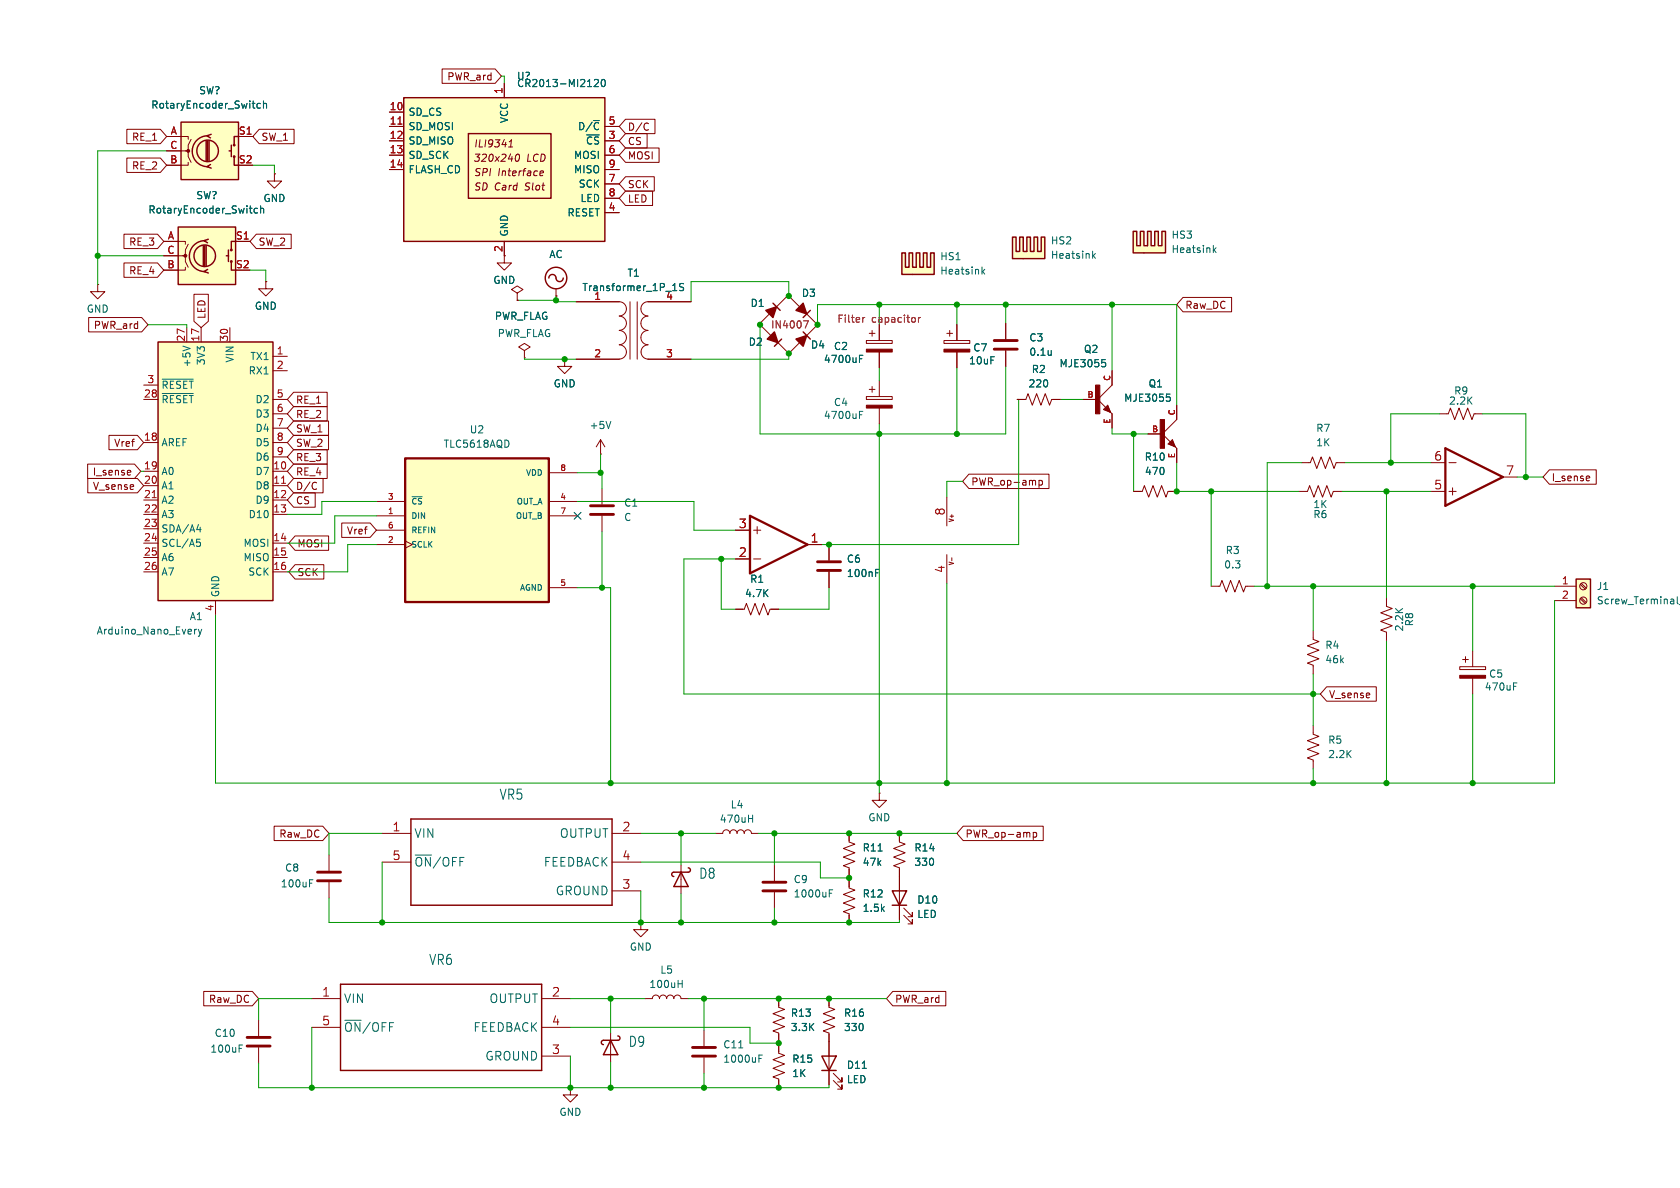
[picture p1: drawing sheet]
<svg xmlns="http://www.w3.org/2000/svg" width="297mm" height="210mm" viewBox="0 0 297 210" stroke-linecap="round" stroke-linejoin="round" font-family="sans-serif">
<path d="M229.6 86.9h1.5l.4-1 .8 2 .7-2 .8 2 .8-2 .7 2 .4-1h1.5M232.2 128.3v1.5l1 .4-2.1 .7 2.1 .8-2.1 .8 2.1 .7-2.1 .8 1.1 .4v1.5M136.9 152.9v2.8M136.9 157.7v2.8M113.3 163.1v1.2h1.3l-1.3 1.3-1.3-1.3h1.3M113.3 163.1h.1M114 176.5h1.3a.64 .64 0 0 1 .7-.6 .64 .64 0 0 1 .6 .6 .64 .64 0 0 1 .6-.6 .64 .64 0 0 1 .7 .6 .64 .64 0 0 1 .6-.6 .64 .64 0 0 1 .6 .6 .64 .64 0 0 1 .7-.6 .64 .64 0 0 1 .6 .6h1.3" fill="none" stroke="#840000" stroke-width=".18"/>
<path d="M146.6 157.9h.4M146.6 157.3h.6M119.9 173.9h.7M120.6 173.3v1.3" fill="none" stroke="#006464" stroke-width=".18"/>
<path d="M134.9 156h4M134.9 157.5h4" fill="none" stroke="#840000" stroke-width=".51"/>
<path d="M32 21.6h10.2v10.2h-10.2z" fill="#ffffc2"/>
<g fill="none" stroke="#840000" stroke-width=".25">
<path d="M32 21.6h10.2v10.2h-10.2zM36.4 24.9v3.5M36.7 24a2.73 2.73 0 0 0-2.7 2.7 2.73 2.73 0 0 0 2.7 2.8M36.7 24.9v3.5M37 24.9v3.5M37.2 29.1l-.6 .4 .7 .2M37.3 23.7l-.7 .3 .6 .4M40.5 26.7h.4M40.9 25.7v2M41.4 27.7v1.5h.8M42.2 24.1h-.8v1.6M145.3 186.7h2.5l-1.2 2.5z"/>
<path d="M145.3 189.2h2.5"/>
<circle cx="36.7" cy="26.7" r="1.9"/>
<circle cx="41.4" cy="27.7" r=".13"/>
<circle cx="41.4" cy="25.7" r=".13"/>
</g>
<path d="M29.5 24.1h3.8v.5M29.5 26.7h3.8v1l.5 1M33.3 28.7v.5h-3.8M33.8 24.6l-.5 1.1v1h-.5M42.2 24.1h2.5M47 49.8v1.3h1.3l-1.3 1.2-1.3-1.2h1.3M47 49.8h.1M254.5 73.2h1.5l.4-1.1 .8 2.1 .7-2.1 .8 2.1 .8-2.1 .7 2.1 .4-1h1.5M137.7 184.7v1.5l1 .4-2 .7 2 .8-2 .7 2 .8-2 .8 1 .4v1.5M146.6 184.2v7.6M147.3 191l1.5 1.5v-.7v.7h-.7M147.3 189.7l1.5 1.6v-.8v.8h-.7" fill="none" stroke="#840000" stroke-width=".18"/>
<circle cx="33.3" cy="26.7" r=".25" fill="#840000" stroke="#840000" stroke-width=".18"/>
<path d="M46 18.3h-.3l-.3 .2 .2 .6h.4M46.6 18.4l.2-.1h.3v.8M46.6 17.9v1.2M152.4 188.9h.8" fill="none" stroke="#006464" stroke-width=".18"/>
<path d="M27.9 60.5h20.4v45.7h-20.4z" fill="#ffffc2"/>
<g fill="none" stroke="#840000" stroke-width=".25">
<path d="M97 49.1a.67 .67 0 0 1 .8-.6 .67 .67 0 0 1 .5 .9 .64 .64 0 0 0 .7 .4 .64 .64 0 0 0 .6-.7M136.7 53.6l1.2 1.3M138.2 59.9l-1.3 1.3M27.9 60.5h20.4v45.7h-20.4zM120.4 154.2l1.3 2.5h-2.6zM121.7 154.2h-2.7l-.2 .1v.3l.1 .2 .2 .1M121.7 153.4l.2 .1 .2 .3-.2 .3-.2 .1"/>
<circle cx="98.3" cy="49.1" r="1.9"/>
</g>
<g fill="none" stroke="#840000" stroke-width=".18">
<path d="M33 57.9v2.6M35.6 57.9v2.6M40.6 57.9v2.6M89.2 45.2v1.3h1.2l-1.2 1.3-1.3-1.3h1.3M91.4 51.8l1.1-.6-1.1-.7-1 .7 1 .6v1.3M91.4 53.1h.1M98.3 52.3h.1M98.3 51.1v1.2M134.1 57.4h.1M134.4 57.4h.1M134.4 57.4l1.9 1.9M136 55.5l-1.9 1.9"/>
<path d="M139.2 52.3h.1M139.2 52.3l-1.9 1.9M25.4 70.6h2.5M25.4 78.2h2.5M25.4 68.1h2.5M48.3 63h2.5M48.3 65.5h2.5M48.3 70.6h2.5M48.3 73.2h2.5M48.3 75.7h2.5M48.3 78.2h2.5M92.7 62l1-.7-1-.6-1 .6 1 .7v1.2"/>
<path d="M92.7 63.2h.1M137.5 60.6l1.9 1.9M139.4 62.5h.1M25.4 83.3h2.5M25.4 85.9h2.5M25.4 88.4h2.5M25.4 90.9h2.5M25.4 96h2.5M25.4 98.6h2.5M25.4 93.5h2.5M48.3 80.8h2.5M48.3 83.3h2.5"/>
<path d="M48.3 85.9h2.5M48.3 88.4h2.5M48.3 90.9h2.5M48.3 96h2.5M48.3 98.6h2.5M130 93.7h2.6M130 98.8h2.6M133.2 93.7h1.3M133.2 98.8h1.3M133.9 93.1v1.3M142.7 96.3h2.6M146.6 96.3v2.8"/>
<path d="M253 86.9h2.5M253 81.8h2.5M256.2 86.9h1.2M256.2 81.8h1.2M256.8 86.2v1.3M265.7 84.3h2.5M25.4 101.1h2.5M38.1 106.2v2.5M48.3 101.1h2.5M130 107.7h1.6l.4-1 .7 2 .8-2 .7 2 .8-2 .8 2 .3-1h1.6M146.6 101.1v2.8M120.4 152.9v5.1"/>
<path d="M126.5 147.3h1.3a.64 .64 0 0 1 .6-.6 .64 .64 0 0 1 .6 .6 .64 .64 0 0 1 .7-.6 .64 .64 0 0 1 .6 .6 .64 .64 0 0 1 .6-.6 .64 .64 0 0 1 .7 .6 .64 .64 0 0 1 .6-.6 .64 .64 0 0 1 .6 .6h1.3M150.1 147.3v1.5l1 .4-2 .8 2 .7-2 .8 2 .8-2 .7 1 .4v1.5M150.1 155.4v1.6l1 .4-2 .7 2 .8-2 .7 2 .8-2 .8 1 .3v1.6M137.7 176.5v1.6l1 .3-2 .8 2 .8-2 .7 2 .8-2 .7 1 .4v1.6M146.6 176.5v1.6l1 .3-2.1 .8 2.1 .8-2.1 .7 2.1 .8-2.1 .7 1.1 .4v1.6"/>
</g>
<path d="M26.9 88h.7M49.8 85.4h.7" fill="none" stroke="#a90000" stroke-width=".18"/>
<g fill="none" stroke="#006464" stroke-width=".18">
<path d="M28.7 67h5.5M28.7 69.6h5.5M32.3 61.2l1.3 .4M34.8 95.3h.6M34.8 93.6h.8M34.9 95.8h.3l.2 .2-.1 .5-.4 .1M35.4 93.2v.9M34.8 111.2l-.4 .3M35.1 111.2l.3 .9M35.4 112.1l-.3 .4M35.7 111.2l-.3 .9M154.8 101.3h.4"/>
<path d="M154.8 100.7h.6M132.3 144.7h.8M133.1 144.1v1.3M155.2 150.4h.8"/>
</g>
<path d="M255.5 79.2l10.2 5.1-10.2 5.1zM132.6 91.2l10.1 5.1-10.1 5z" fill="none" stroke="#840000" stroke-width=".41"/>
<path d="M144.5 99.3h4.1M144.5 100.8h4.1" fill="none" stroke="#840000" stroke-width=".51"/>
<g fill="#840000" stroke="#840000" stroke-width=".25">
<path d="M135.6 59.9l1.3-1.2 .6 1.9z"/>
<path d="M135.4 54.9l1.9-.7-.6 1.9z"/>
</g>
<path d="M142.1 56.7h.8l-.5 1.3" fill="none" stroke="#840084" stroke-width=".18"/>
<path d="M71.6 81h25.4v25.4h-25.4z" fill="#ffffc2"/>
<path d="M71.6 81h25.4v25.4h-25.4z" fill="none" stroke="#840000" stroke-width=".41"/>
<g fill="none" stroke="#840000" stroke-width=".18">
<path d="M101.9 53.3h7.6a1.26 1.26 0 0 1 1.2 1.3 1.26 1.26 0 0 1-1.2 1.3 1.27 1.27 0 0 1 1.2 1.2 1.27 1.27 0 0 1-1.2 1.3M109.5 58.4a1.26 1.26 0 0 1 1.2 1.3 1.26 1.26 0 0 1-1.2 1.2 1.27 1.27 0 0 1 1.2 1.3 1.27 1.27 0 0 1-1.2 1.3M111.4 53.3v10.2M112.6 53.3v10.2M114.6 58.4a1.26 1.26 0 0 0-1.3 1.3 1.26 1.26 0 0 0 1.3 1.2 1.27 1.27 0 0 0-1.3 1.3 1.27 1.27 0 0 0 1.3 1.3M122.2 53.3h-7.6a1.26 1.26 0 0 0-1.3 1.3 1.26 1.26 0 0 0 1.3 1.3 1.27 1.27 0 0 0-1.3 1.2 1.27 1.27 0 0 0 1.3 1.3M177.8 57.2v2.7M99.8 63.5v1.3h1.3l-1.3 1.2-1.2-1.2h1.2M99.8 63.5h.1M101.9 63.5h7.6M106.2 77.7l-.8 1.3M106.2 77.7l.7 1.3"/>
<path d="M106.2 77.7v2.6M114.6 63.5h7.6M177.8 62v2.8M179.8 70.6h1.6l.3-1 .8 2 .8-2 .7 2 .8-2 .7 2 .4-1h1.6M191.5 70.6h2.6M194.1 70.6l1.6 1.7M195.1 72.4l.7-.8 .5 1.3zM196.2 72.8l.4 .4v2.5M196.6 65.5v2.6l-2.5 2.5M66.5 88.6h5.1M66.5 91.2h5.1M66.5 93.7h5.1"/>
<path d="M66.5 96.3h5.1M71.6 95.6l1.3 .7-1.3 .6M97 88.6h5.1M97 91.2h5.1M97 83.6h5.1M106.2 80.3h.1M106.4 86.4v2.8M106.4 91.2v2.8M167.4 87.9v5.1M167.4 98v5.1M168.3 98.6v.5M200.4 86.9h1.5l.4-1 .8 2 .7-2 .8 2 .8-2 .7 2 .4-1h1.5"/>
<path d="M97 103.9h5.1M214.1 103.6h1.5l.4-1 .8 2 .8-2 .7 2 .8-2 .7 2 .4-1h1.5M155.4 140.2v1.3h1.3l-1.3 1.2-1.2-1.2h1.2M155.4 140.2h.1M159 147.3v1.5l1 .4-2 .8 2 .7-2 .8 2 .8-2 .7 1 .4v9.2M159.8 161.8l1.5 1.5v-.7v.7h-.8M159.8 160.5l1.5 1.6v-.8v.8h-.8"/>
</g>
<path d="M118.9 51.4h.7M120.9 50.2l-.5-.1-.2 .1v.4l.5 .2 .2 .3-.3 .3-.5-.1M89.9 78.1v.7M108 74.5l-.4 1.3M185.8 62v.8M185.8 62.7h.1M194.8 63.6h.6M194.9 64.1h.3l.3 .2-.1 .4-.5 .1M72.8 87.8h1.8" fill="none" stroke="#006464" stroke-width=".18"/>
<path d="M195.7 72.3l.5 .5M195.8 71.9l.4 .9-.9-.4zM195.8 72.1l-.2 .3M157.7 157.5h2.6l-1.3 2.5zM157.7 160h2.6" fill="none" stroke="#840000" stroke-width=".25"/>
<path d="M175.8 60.2h4M175.8 61.7h4M104.4 89.4h4.1M104.4 90.9h4.1" fill="none" stroke="#840000" stroke-width=".51"/>
<path d="M193.7 68.1h.7v5.1h-.7z" fill="#840000" stroke="#840000" stroke-width=".18"/>
<path d="M31.5 40.1h10.2v10.2h-10.2z" fill="#ffffc2"/>
<g fill="none" stroke="#840000" stroke-width=".25">
<path d="M31.5 40.1h10.2v10.2h-10.2zM35.9 43.4v3.6M36.2 42.5a2.73 2.73 0 0 0-2.7 2.8 2.73 2.73 0 0 0 2.7 2.7M36.2 43.4v3.6M36.4 43.4v3.6M36.7 47.6l-.6 .4 .7 .3M36.8 42.3l-.7 .2 .6 .4M40 45.2h.4M40.4 44.2v2M40.9 46.2v1.6h.8M41.7 42.7h-.8v1.5"/>
<circle cx="36.2" cy="45.2" r="1.9"/>
<circle cx="40.9" cy="44.2" r=".13"/>
<circle cx="40.9" cy="46.2" r=".13"/>
</g>
<path d="M29 42.7h3.8v.5M29 45.2h3.8v1l.5 1M32.8 47.2v.6h-3.8M33.3 43.2l-.5 1v1h-.5M41.7 42.7h2.5M58.2 151.1v2.8M58.2 156v2.8" fill="none" stroke="#840000" stroke-width=".18"/>
<circle cx="32.8" cy="45.2" r=".25" fill="#840000" stroke="#840000" stroke-width=".18"/>
<path d="M45.5 36.9l-.3-.1-.3 .3 .1 .5h.5M46.1 36.9l.2-.1 .3 .1v.8M46.1 36.4v1.3M54.7 156.1h.4M54.7 155.5h.6" fill="none" stroke="#006464" stroke-width=".18"/>
<path d="M56.1 155.7h4.1M56.1 154.2h4.1" fill="none" stroke="#840000" stroke-width=".51"/>
<g fill="#ffffc2">
<path d="M179 41.9h.6v2.6h.7v-2.6h.6v2.6h.6l-.6 1.2h-1.9z"/>
<path d="M181.5 41.9h.7v2.6h.6v-2.6h.6v2.6h.7v-2.6h.6v3.8h-3.8l.6-1.2z"/>
</g>
<path d="M179 41.9h.6v2.6h.7v-2.6h.6v2.6h.6v-2.6h.7v2.6h.6v-2.6h.6v2.6h.7v-2.6h.6v3.8h-5.7z" fill="none" stroke="#840000" stroke-width=".25"/>
<path d="M193.3 45.2l.3 .5M193.6 44.8l-.4 .5" fill="none" stroke="#006464" stroke-width=".18"/>
<g fill="#ffffc2">
<path d="M200.3 40.9h.7v2.5h.6v-2.5h.6v2.5h.7l-.7 1.3h-1.9z"/>
<path d="M202.9 40.9h.6v2.5h.6v-2.5h.7v2.5h.6v-2.5h.6v3.8h-3.8l.7-1.3z"/>
</g>
<path d="M200.3 40.9h.7v2.5h.6v-2.5h.6v2.5h.7v-2.5h.6v2.5h.6v-2.5h.7v2.5h.6v-2.5h.6v3.8h-5.7zM207.1 78.4l.5 .5M207.3 78l.3 .9-.8-.4zM207.3 78.2l-.3 .3" fill="none" stroke="#840000" stroke-width=".25"/>
<path d="M214.6 44.2l.4 .4M215 43.8l-.5 .5M206.2 69.7h.6M206.4 70.2h.3l.2 .2-.1 .4-.4 .1M42.3 185.3h.4M42.3 184.7h.6" fill="none" stroke="#006464" stroke-width=".18"/>
<path d="M17.3 50.3v1.3h1.2l-1.2 1.2-1.3-1.2h1.3M17.3 50.3h.1M202.9 76.7h2.6M205.5 76.7l1.6 1.7M207.3 77.7l.5 1.3-1.3-.5zM207.6 78.9l.4 .3v2.6M208 71.6v2.6l-2.5 2.5M45.7 180.3v2.8M45.7 185.2v2.8" fill="none" stroke="#840000" stroke-width=".18"/>
<path d="M205.1 74.2h.8v5h-.8z" fill="#840000" stroke="#840000" stroke-width=".18"/>
<path d="M43.7 184.9h4.1M43.7 183.4h4.1" fill="none" stroke="#840000" stroke-width=".51"/>
<path d="M71.4 17.3h35.5v25.4h-35.5z" fill="#ffffc2"/>
<path d="M71.4 17.3h35.5v25.4h-35.5zM82.8 23.6h14.6v11.5h-14.6zM142 58.7l1.3 1.2M143.3 54.9l-1.3 1.2M72.6 144.8h35.6v15.2h-35.6zM107.9 183.9l1.3 2.5h-2.5zM109.2 183.1l.4 .3-.2 .5h-2.8l-.3 .4 .1 .3 .3 .1" fill="none" stroke="#840000" stroke-width=".25"/>
<g fill="none" stroke="#840000" stroke-width=".18">
<path d="M68.8 19.8h2.6M89.2 14.7v2.6M48.5 30.7v1.3h1.3l-1.3 1.3-1.3-1.3h1.3M48.5 30.7h.1M68.8 22.4h2.6M68.8 24.9h2.6M68.8 27.4h2.6M68.8 30h2.6M89.9 26h.7M90 25.1l.4-.4-.1 1.3M91.3 27.4l.3-.2a.75 .75 0 0 1-.3 1.3l-.1-.1-.1-.4zM95.5 31h.5"/>
<path d="M95.5 30.4l.2-.2h.2l.2 .2v.1l-.6 .1M106.9 22.4h2.6M106.9 24.9h2.6M106.9 27.4h2.6M106.9 30h2.6M106.9 32.5h2.6M106.9 35.1h2.6M106.9 37.6h2.6M89.2 42.7v2.5M139.4 52.3h.1M139.4 52.3l2 1.9M142.6 55.5l1.9 1.9"/>
<path d="M144.5 57.4h.1M144.5 57.4l-1.9 1.9M153.7 58.9h1M154.2 58.4v1M155.4 57.4v2.8M167.4 58.9h1M167.9 58.4v1M169.2 57.4v2.8M139.4 62.5h.1M141.4 60.6l-2 1.9M153.2 60.2h4.5v.5h-4.5zM153.2 70.1h4.5v.5h-4.5z"/>
<path d="M153.7 68.8h1M154.2 68.3v1M155.4 62.2v2.8M155.4 67.3v2.8M155.4 72.1v2.8M166.9 60.2h4.5v.5h-4.5zM169.2 62.2v2.8M67.6 147.3h5M67.6 152.4h5M108.2 147.3h5.1M108.2 152.4h5.1M108.2 157.5h5.1"/>
<path d="M100.8 192.3v1.2h1.3l-1.3 1.3-1.2-1.3h1.2M100.8 192.3h.1M107.9 182.6v5.1"/>
</g>
<path d="M70.3 21.9h.8" fill="none" stroke="#a90000" stroke-width=".18"/>
<path d="M105.1 14.2l.5-.2 .2 .4-.8 .9h.8M106.5 14.1l.1-.1a.68 .68 0 0 1 .4 .7 .68 .68 0 0 1-.4 .6 .84 .84 0 0 1-.1-1.2zM151.9 63.4h.5M151.9 62.8h.6M151.9 73.3h.5M151.9 72.7h.6" fill="none" stroke="#006464" stroke-width=".18"/>
<g fill="#840000" stroke="#840000" stroke-width=".18">
<path d="M166.9 61.7h4.5v.5h-4.5z"/>
<path d="M153.2 61.7h4.5v.5h-4.5z"/>
<path d="M153.2 71.6h4.5v.5h-4.5z"/>
</g>
<path d="M152.5 56.1v.9M152.9 56.1l-.4 .3M162.4 56.1v.9M162.7 56.1l-.3 .3" fill="none" stroke="#840084" stroke-width=".18"/>
<g fill="#840000" stroke="#840000" stroke-width=".25">
<path d="M140.7 59.9l1.9-.6-.6 1.9z"/>
<path d="M140.7 54.9l1.3-1.3 .6 1.9z"/>
</g>
<g fill="#ffffc2">
<path d="M159.4 44.7h.7v2.5h.6v-2.5h.6v2.5h.7l-.7 1.3h-1.9z"/>
<path d="M162 44.7h.6v2.5h.6v-2.5h.7v2.5h.6v-2.5h.7v3.8h-3.9l.7-1.3z"/>
</g>
<path d="M159.4 44.7h.7v2.5h.6v-2.5h.6v2.5h.7v-2.5h.6v2.5h.6v-2.5h.7v2.5h.6v-2.5h.7v3.8h-5.8z" fill="none" stroke="#840000" stroke-width=".25"/>
<path d="M173.7 48l.4 .5M174.1 47.6l-.5 .5" fill="none" stroke="#006464" stroke-width=".18"/>
<path d="M245.1 105.7v1.5l1 .4-2 .7 2 .8-2 .8 2 .7-2 .8 1 .4v1.5" fill="none" stroke="#840000" stroke-width=".18"/>
<path d="M278.6 102.4h2.6v5h-2.6z" fill="#ffffc2"/>
<path d="M278.6 102.4h2.6v5h-2.6zM60.2 174h35.6v15.2h-35.6z" fill="none" stroke="#840000" stroke-width=".25"/>
<g fill="none" stroke="#840000" stroke-width=".18">
<path d="M68.8 19.8h2.6M78.2 12.2h9.3l1.1 1.3-1.1 1.2h-9.3zM89.2 14.7v2.6M22.4 22.9h6l1.1 1.2-1.1 1.3h-6zM22.4 27.9h6l1.1 1.3-1.1 1.3h-6zM29.5 24.1h2.5M29.5 26.7h2.5M29.5 29.2h2.5M42.2 24.1h2.5M45.8 22.9h6.2v2.5h-6.2l-1.1-1.3zM48.5 30.7h.1M68.8 22.4h2.6"/>
<path d="M68.8 24.9h2.6M68.8 27.4h2.6M68.8 30h2.6M106.9 22.4h2.6M106.9 24.9h2.6M106.9 27.4h2.6M106.9 30h2.6M106.9 32.5h2.6M106.9 35.1h2.6M106.9 37.6h2.6M110.6 31.2h5.1v2.6h-5.1l-1.1-1.3zM110.6 26.2h5.9v2.5h-5.9l-1.1-1.3z"/>
<path d="M110.6 21.1h5.2v2.5h-5.2l-1.1-1.2zM110.6 23.6h3.8v2.6h-3.8l-1.1-1.3zM110.6 33.8h4.8v2.5h-4.8l-1.1-1.2zM114.4 21.8l.2 .1M114.6 22.9l-.2 .1M15.7 56.1h9.4l1.1 1.3-1.1 1.3h-9.4zM21.9 46.5h5.9l1.2 1.3-1.2 1.2h-5.9zM21.9 41.4h5.9l1.2 1.3-1.2 1.2h-5.9zM29 42.7h2.5M29 45.2h2.5M29 47.8h2.5M34.3 52h2.5v4.8l-1.2 1.1-1.3-1.1z"/>
<path d="M41.7 42.7h2.5M45.3 41.4h6.2v2.5h-6.2l-1.1-1.2zM47 49.8h.1M89.2 42.7v2.5M91.4 53.1h.1M98.3 52.3h.1M101.9 53.3h7.6M114.6 53.3h7.6M134.1 57.4h.1M134.4 57.4h.1M139.2 52.3h.1M139.4 52.3h.1"/>
<path d="M144.5 57.4h.1M155.4 57.4v2.8M169.2 57.4v2.8M177.8 57.2v2.7M209.1 52.6h8.6v2.5h-8.6l-1.1-1.3zM19.3 77h5l1.1 1.2-1.1 1.3h-5zM51.9 69.3h5.9v2.6h-5.9l-1.1-1.3zM51.9 74.4h6.2v2.6h-6.2l-1.1-1.3zM51.9 79.5h5.9v2.5h-5.9l-1.1-1.2zM51.9 77h6.2v2.5h-6.2l-1.1-1.3zM51.9 71.9h5.9v2.5h-5.9l-1.1-1.2zM99.8 63.5h.1"/>
<path d="M101.9 63.5h7.6M114.6 63.5h7.6M139.4 62.5h.1M155.4 62.2v2.8M169.2 62.2v2.8M177.8 62v2.8M179.8 70.6h1.3M186.2 70.6h1.3M191.5 70.6h2.6M196.6 65.5v2.6M196.6 73.2v2.5M202.9 76.7h2.6"/>
<path d="M208 71.6v2.6M208 79.2v2.6M15.5 82h8.3l1.1 1.3-1.1 1.3h-8.3zM15.5 84.6h8.8l1.1 1.3-1.1 1.2h-8.8zM22.9 83.1l.2 .3-.6 .2M23.1 83.9l-.2 .1M51.9 82h5.9v2.6h-5.9l-1.1-1.3zM51.9 84.6h5.2v2.5h-5.2l-1.1-1.2zM51.9 87.1h3.8v2.6h-3.8l-1.1-1.3zM52.2 94.7h5.9v2.6h-5.9l-1.1-1.3zM52.2 99.8h5v2.6h-5l-1.1-1.3zM55.7 85.3l.3 .1"/>
<path d="M56 86.4l-.3 .1M60.4 92.5h5l1.1 1.2-1.1 1.3h-5zM130 93.7h2.6M130 98.8h2.6M142.7 96.3h2.6M146.6 96.3v2.8M171.3 83.8h14.1v2.6h-14.1l-1.1-1.3zM183.7 84.9v1.3M183.7 85l.3-.1 .3 .3-.1 .5h-.5M200.4 86.9h1.3M206.8 86.9h1.2M230.1 81.8h1.5l.4-1 .8 2 .8-2 .7 2 .8-2 .7 2 .4-1h1.5"/>
<path d="M273.9 83.1h8.3v2.5h-8.3l-1.1-1.3zM280.9 84.2l.1 .3-.6 .1M281 84.9l-.1 .1M130 107.7h1.3M136.4 107.7h1.3M146.6 101.1v2.8M232.2 111.5v1.5l1 .4-2.1 .8 2.1 .7-2.1 .8 2.1 .8-2.1 .7 1.1 .4v1.5M258.1 117.9h4.5v.5h-4.5zM258.6 116.6h1M259.1 116.1v1M260.3 115.1v2.8M260.3 119.9v2.8"/>
<path d="M274.8 103.6h3.8M274.8 106.2h3.8M279.4 103.3l.8 .8M279.4 105.8l.8 .9M279.6 103.1l.8 .9M279.6 105.7l.8 .8M234.5 121.4h8.8v2.6h-8.8l-1.1-1.3zM48.5 146h8.6l1.1 1.3-1.1 1.3h-8.6zM150.1 147.3v1.3M150.1 153.7v1.2M150.1 155.4v1.3M159 147.3v1.3"/>
<path d="M159 153.7v3.8M170.3 146h14.1v2.6h-14.1l-1.1-1.3zM182.7 147.1v1.3M182.7 147.2l.3-.1 .3 .3-.1 .5h-.5M36 175.3h8.6l1.1 1.2-1.1 1.3h-8.6zM55.1 176.5h5.1M95.8 176.5h5M137.7 176.5v1.3M146.6 176.5v1.3M150.1 161.8v1.3M157.8 175.3h9.4v2.5h-9.4l-1.1-1.3zM159 160v2.6"/>
<path d="M55.1 181.6h5.1M95.8 181.6h5M95.8 186.7h5M124.5 182.1v2.8M124.5 186.9v2.8M137.7 182.9v1.3M137.7 184.7v1.2M137.7 191v1.3M146.6 182.9v3.8M146.6 189.2v2.6"/>
<circle cx="279.9" cy="103.6" r=".63"/>
<circle cx="279.9" cy="106.2" r=".63"/>
</g>
<path d="M258.1 119.4h4.5v.5h-4.5z" fill="#840000" stroke="#840000" stroke-width=".18"/>
<g fill="none" stroke="#006464" stroke-width=".18">
<path d="M46 18.3h-.3l-.3 .2 .2 .6h.4M46.6 18.4l.2-.1h.3v.8M46.6 17.9v1.2M105.1 14.2l.5-.2 .2 .4-.8 .9h.8M106.5 14.1l.1-.1a.68 .68 0 0 1 .4 .7 .68 .68 0 0 1-.4 .6 .84 .84 0 0 1-.1-1.2zM45.5 36.9l-.3-.1-.3 .3 .1 .5h.5M46.1 36.9l.2-.1 .3 .1v.8M46.1 36.4v1.3M118.9 51.4h.7M120.9 50.2l-.5-.1-.2 .1v.4l.5 .2 .2 .3-.3 .3-.5-.1M151.9 63.4h.5M151.9 62.8h.6"/>
<path d="M185.8 62v.8M185.8 62.7h.1M194.8 63.6h.6M194.9 64.1h.3l.3 .2-.1 .4-.5 .1M206.2 69.7h.6M206.4 70.2h.3l.2 .2-.1 .4-.4 .1M154.8 101.3h.4M154.8 100.7h.6M267.6 121.3h.4M267.6 120.7h.6M155.2 150.4h.8M130.6 185.2h.7"/>
<path d="M134.2 187.1h.4M134.2 186.5h.6M152.4 188.9h.8"/>
</g>
<path d="M122.4 185.2h4.1M122.4 186.7h4.1" fill="none" stroke="#840000" stroke-width=".51"/>
<g fill="none" stroke="#009600" stroke-width=".18">
<path d="M88.6 13.5h.6v1.2M29.5 26.7h-12.2v23.6M44.7 29.2h3.8v1.5M17.3 45.2h11.7M26.2 57.4h6.8v.5M44.2 47.8h2.8v2M91.4 53.1h6.9M98.3 52.3v1h3.6M134.1 57.4h.3v19.3h43.4v-11.9M139.2 52.3h.2v-2.5h-17.2v3.5M144.5 57.4v-3.6h63.5v17.8M155.4 53.8v3.6"/>
<path d="M169.2 53.8v3.6M177.8 53.8v3.4M196.6 53.8v11.7M92.7 63.2v.3h9.2M139.4 62.5v1h-17.2M155.4 65v2.3M155.4 74.9v65.3M169.2 65v11.7M179.8 70.6h.3v25.7h-34.8M187.5 70.6h4M196.6 75.7v1h6.3M200.4 76.7v10.2"/>
<path d="M254.5 73.2h-8.6v8.6M262.1 73.2h7.6v11.1M24.9 83.3h.5M66.5 88.6h-9.6v2.3h-6.1M66.5 96.3h-5v4.8h-10.7M66.5 91.2h-7.3v4.8h-8.4M102.1 83.6h4.3v2.8M102.1 88.6h20.6v5.1h7.3M106.2 80.3v3.3M106.4 94v9.9M127.5 98.8v8.9h2.5M130 98.8h-9.1v23.9h112.5"/>
<path d="M170.2 85.1h-2.8v2.8M208 81.8v5.1h21.6M214.1 86.9v16.7M230.1 81.8h-6.1v21.8M237.2 86.9h15.8M237.7 81.8h15.3M245.1 86.9v18.8M268.2 84.3h4.6M102.1 103.9h5.8v34.5M146.6 103.9v3.8h-8.9M167.4 103.1v35.3M221.7 103.6h53.1"/>
<path d="M232.2 103.6v7.9M232.2 119.1v9.2M245.1 113.3v25.1M260.3 103.6v11.5M274.8 106.2v32.2h-236.7v-29.7M232.2 135.9v2.5M260.3 122.7v15.7M58.2 158.8v4.3h100.8v-.5M67.6 147.3h-9.4v3.8M67.6 152.4v10.7M113.3 152.4h31.7v2.8h5.1M113.3 147.3h13.2"/>
<path d="M113.3 157.5v5.6M120.4 147.3v5.6M120.4 158v5.1M134.1 147.3h35.1M136.9 147.3v5.6M150.1 154.9v.5M55.1 176.5h-9.4v3.8M100.8 176.5h13.2M107.9 176.5v6.1M121.7 176.5h35M124.5 176.5v5.6M136.9 160.5v2.6"/>
<path d="M45.7 188v4.3h100.9v-.5M55.1 181.6v10.7M100.8 186.7v5.6M100.8 181.6h31.8v2.8h5.1M107.9 187.7v4.6M124.5 189.7v2.6M137.7 184.2v.5"/>
</g>
<path d="M101.5 90.6l1.2 1.2M102.7 90.6l-1.2 1.2" fill="none" stroke="#000084" stroke-width=".18"/>
<path d="M70.3 21.9h.8" fill="none" stroke="#a90000" stroke-width=".18"/>
<path d="M142.1 56.7h.8l-.5 1.3M152.5 56.1v.9M152.9 56.1l-.4 .3M162.4 56.1v.9M162.7 56.1l-.3 .3" fill="none" stroke="#840084" stroke-width=".18"/>
<g fill="#009600" stroke="#009600" stroke-width=".18">
<circle cx="136.9" cy="163.1" r=".46"/>
<circle cx="150.1" cy="163.1" r=".46"/>
<circle cx="150.1" cy="147.3" r=".46"/>
<circle cx="150.1" cy="155.2" r=".46"/>
<circle cx="98.3" cy="53.1" r=".46"/>
<circle cx="106.2" cy="83.6" r=".46"/>
<circle cx="106.4" cy="103.9" r=".46"/>
<circle cx="99.8" cy="63.5" r=".46"/>
<circle cx="107.9" cy="192.3" r=".46"/>
<circle cx="100.8" cy="192.3" r=".46"/>
<circle cx="124.5" cy="176.5" r=".46"/>
<circle cx="124.5" cy="192.3" r=".46"/>
<circle cx="107.9" cy="176.5" r=".46"/>
<circle cx="137.7" cy="192.3" r=".46"/>
<circle cx="137.7" cy="184.4" r=".46"/>
<circle cx="146.6" cy="176.5" r=".46"/>
<circle cx="137.7" cy="176.5" r=".46"/>
<circle cx="107.9" cy="138.4" r=".46"/>
<circle cx="155.4" cy="138.4" r=".46"/>
<circle cx="167.4" cy="138.4" r=".46"/>
<circle cx="120.4" cy="163.1" r=".46"/>
<circle cx="120.4" cy="147.3" r=".46"/>
<circle cx="136.9" cy="147.3" r=".46"/>
<circle cx="55.1" cy="192.3" r=".46"/>
<circle cx="113.3" cy="163.1" r=".46"/>
<circle cx="67.6" cy="163.1" r=".46"/>
<circle cx="17.3" cy="45.2" r=".46"/>
<circle cx="269.7" cy="84.3" r=".46"/>
<circle cx="245.1" cy="86.9" r=".46"/>
<circle cx="232.2" cy="122.7" r=".46"/>
<circle cx="245.9" cy="81.8" r=".46"/>
<circle cx="260.3" cy="103.6" r=".46"/>
<circle cx="245.1" cy="138.4" r=".46"/>
<circle cx="260.3" cy="138.4" r=".46"/>
<circle cx="232.2" cy="138.4" r=".46"/>
<circle cx="232.2" cy="103.6" r=".46"/>
<circle cx="169.2" cy="53.8" r=".46"/>
<circle cx="139.4" cy="52.3" r=".46"/>
<circle cx="134.4" cy="57.4" r=".46"/>
<circle cx="155.4" cy="76.7" r=".46"/>
<circle cx="139.4" cy="62.5" r=".46"/>
<circle cx="144.5" cy="57.4" r=".46"/>
<circle cx="155.4" cy="53.8" r=".46"/>
<circle cx="169.2" cy="76.7" r=".46"/>
<circle cx="208" cy="86.9" r=".46"/>
<circle cx="177.8" cy="53.8" r=".46"/>
<circle cx="196.6" cy="53.8" r=".46"/>
<circle cx="200.4" cy="76.7" r=".46"/>
<circle cx="214.1" cy="86.9" r=".46"/>
<circle cx="224" cy="103.6" r=".46"/>
<circle cx="159" cy="147.3" r=".46"/>
<circle cx="146.6" cy="96.3" r=".46"/>
<circle cx="127.5" cy="98.8" r=".46"/>
</g>
<g font-size="2.5" fill="#006464">
<text x="88.2" y="141.6">VR5</text>
<text x="123.5" y="155.5">D8</text>
<text x="75.8" y="170.8">VR6</text>
<text x="111.1" y="185.3">D9</text>
</g>
<g font-size="2.1" fill="#a90000">
<text x="253.5" y="81.5">6</text>
<text x="253.5" y="86.6">5</text>
<text x="266.2" y="84.1">7</text>
<text x="130.5" y="93.5">3</text>
<text x="167.1" y="91.2" transform="rotate(-90 167.1 91.2)">8</text>
<text x="130.5" y="98.6">2</text>
<text x="143.2" y="96">1</text>
<text x="167.1" y="101.4" transform="rotate(-90 167.1 101.4)">4</text>
<text x="69.3" y="147.1">1</text>
<text x="109.9" y="147.1">2</text>
<text x="69.3" y="152.1">5</text>
<text x="109.9" y="152.1">4</text>
<text x="109.9" y="157.2">3</text>
<text x="56.9" y="176.3">1</text>
<text x="97.5" y="176.3">2</text>
<text x="56.9" y="181.4">5</text>
<text x="97.5" y="181.4">4</text>
<text x="97.5" y="186.4">3</text>
</g>
<g font-size="2.1" fill="#006464">
<text x="73.2" y="148.3">VIN</text>
<text x="98.9" y="148.3">OUTPUT</text>
<text x="73.2" y="153.4">~{ON}/OFF</text>
<text x="96.1" y="153.4">FEEDBACK</text>
<text x="98.2" y="158.5">GROUND</text>
<text x="60.7" y="177.5">VIN</text>
<text x="86.5" y="177.5">OUTPUT</text>
<text x="60.7" y="182.6">~{ON}/OFF</text>
<text x="83.6" y="182.6">FEEDBACK</text>
<text x="85.7" y="187.7">GROUND</text>
</g>
<g font-size="1.8" fill="#006464">
<text x="35.1" y="16.9">SW?</text>
<text x="91.3" y="14.3">U?</text>
<text x="91.3" y="15.6">CR2013-MI2120</text>
<text x="26.6" y="19.4">RotaryEncoder_Switch</text>
<text x="72.1" y="20.7">SD_CS</text>
<text x="72.1" y="23.2">SD_MOSI</text>
<text x="90" y="21.9" transform="rotate(-90 90 21.9)">VCC</text>
<text x="102.1" y="23.2">D/~{C}</text>
<text x="72.1" y="25.8">SD_MISO</text>
<text x="72.1" y="28.3">SD_SCK</text>
<text x="101.4" y="28.3">MOSI</text>
<text x="103.5" y="25.8">~{CS}</text>
<text x="34.6" y="35.4">SW?</text>
<text x="46.5" y="35.9">GND</text>
<text x="72.1" y="30.8">FLASH_CD</text>
<text x="101.4" y="30.8">MISO</text>
<text x="102.2" y="33.4">SCK</text>
<text x="102.5" y="35.9">LED</text>
<text x="26.1" y="37.9">RotaryEncoder_Switch</text>
<text x="90" y="41.9" transform="rotate(-90 90 41.9)">GND</text>
<text x="100.2" y="38.5">RESET</text>
<text x="97" y="45.8">AC</text>
<text x="166.1" y="46.2">HS1</text>
<text x="185.7" y="43.4">HS2</text>
<text x="185.7" y="45.9">Heatsink</text>
<text x="207" y="42.4">HS3</text>
<text x="207" y="44.9">Heatsink</text>
<text x="87.1" y="50.4">GND</text>
<text x="102.9" y="51.7">Transformer_1P_1S</text>
<text x="110.8" y="49.1">T1</text>
<text x="141.7" y="52.7">D3</text>
<text x="166.1" y="48.7">Heatsink</text>
<text x="15.2" y="55.5">GND</text>
<text x="45" y="55">GND</text>
<text x="87.4" y="56.7">PWR_FLAG</text>
<text x="87.9" y="59.8">PWR_FLAG</text>
<text x="132.6" y="54.5">D1</text>
<text x="33.9" y="65" transform="rotate(-90 33.9 65)">+5V</text>
<text x="36.4" y="64.7" transform="rotate(-90 36.4 64.7)">3V3</text>
<text x="41.5" y="64.2" transform="rotate(-90 41.5 64.2)">VIN</text>
<text x="44.2" y="63.9">TX1</text>
<text x="132.3" y="61.3">D2</text>
<text x="143.3" y="61.8">D4</text>
<text x="145.6" y="64.4">4700uF</text>
<text x="147.3" y="62.1">C2</text>
<text x="171.2" y="64.6">10uF</text>
<text x="172" y="62.3">C7</text>
<text x="181.9" y="60.6">C3</text>
<text x="181.9" y="63.1">0.1u</text>
<text x="187.2" y="65.1">MJE3055</text>
<text x="191.5" y="62.6">Q2</text>
<text x="28.4" y="68.9">~{RESET}</text>
<text x="28.4" y="71.5">~{RESET}</text>
<text x="43.9" y="66.4">RX1</text>
<text x="45.1" y="71.5">D2</text>
<text x="97.8" y="68.7">GND</text>
<text x="147.3" y="72">C4</text>
<text x="181.7" y="68.7">220</text>
<text x="182.3" y="66.1">R2</text>
<text x="198.6" y="71.2">MJE3055</text>
<text x="203" y="68.7">Q1</text>
<text x="256.1" y="71.7">2.2K</text>
<text x="257" y="70">R9</text>
<text x="45.1" y="74">D3</text>
<text x="45.1" y="76.6">D4</text>
<text x="83" y="76.8">U2</text>
<text x="104.1" y="76">+5V</text>
<text x="145.6" y="74.3">4700uF</text>
<text x="232.6" y="76.6">R7</text>
<text x="28.4" y="79.1">AREF</text>
<text x="45.1" y="79.1">D5</text>
<text x="45.1" y="81.6">D6</text>
<text x="78.3" y="79.3">TLC5618AQD</text>
<text x="202.3" y="81.6">R10</text>
<text x="232.6" y="79.1">1K</text>
<text x="28.4" y="84.2">A0</text>
<text x="28.4" y="86.7">A1</text>
<text x="28.4" y="89.3">A2</text>
<text x="45.1" y="84.2">D7</text>
<text x="45.1" y="86.7">D8</text>
<text x="45.1" y="89.3">D9</text>
<text x="110.2" y="89.8">C1</text>
<text x="202.3" y="84.2">470</text>
<text x="28.4" y="91.8">A3</text>
<text x="28.4" y="94.3">SDA/A4</text>
<text x="43.9" y="91.8">D10</text>
<text x="110.2" y="92.3">C</text>
<text x="232.1" y="91.8">R6</text>
<text x="232.1" y="90">1K</text>
<text x="28.4" y="96.9">SCL/A5</text>
<text x="28.4" y="99.4">A6</text>
<text x="28.4" y="102">A7</text>
<text x="43" y="96.9">MOSI</text>
<text x="43" y="99.4">MISO</text>
<text x="43.8" y="102">SCK</text>
<text x="149.6" y="99.7">C6</text>
<text x="216.3" y="100.7">0.3</text>
<text x="216.6" y="98.1">R3</text>
<text x="39" y="105.7" transform="rotate(-90 39 105.7)">GND</text>
<text x="131.6" y="105.8">4.7K</text>
<text x="132.5" y="103.2">R1</text>
<text x="149.6" y="102.2">100nF</text>
<text x="282.2" y="104.5">J1</text>
<text x="282.2" y="107">Screw_Terminal_01x</text>
<text x="17" y="112.4">Arduino_Nano_Every</text>
<text x="33.4" y="109.8">A1</text>
<text x="248.3" y="111.7" transform="rotate(-90 248.3 111.7)">2.2K</text>
<text x="250" y="110.8" transform="rotate(-90 250 110.8)">R8</text>
<text x="234.2" y="114.9">R4</text>
<text x="234.2" y="117.4">46k</text>
<text x="263.2" y="120">C5</text>
<text x="262.4" y="122.3">470uF</text>
<text x="234.7" y="131.7">R5</text>
<text x="234.7" y="134.2">2.2K</text>
<text x="129.1" y="143.1">L4</text>
<text x="127.1" y="145.6">470uH</text>
<text x="153.4" y="145.4">GND</text>
<text x="50.3" y="154.3">C8</text>
<text x="152.4" y="153.3">47k</text>
<text x="152.4" y="150.7">R11</text>
<text x="161.6" y="153.3">330</text>
<text x="161.6" y="150.7">R14</text>
<text x="49.5" y="157.1">100uF</text>
<text x="140.2" y="156.3">C9</text>
<text x="140.2" y="158.9">1000uF</text>
<text x="152.4" y="161.4">1.5k</text>
<text x="152.4" y="158.9">R12</text>
<text x="162.1" y="159.9">D10</text>
<text x="162.1" y="162.5">LED</text>
<text x="111.2" y="168.2">GND</text>
<text x="116.6" y="172.3">L5</text>
<text x="114.7" y="174.9">100uH</text>
<text x="139.7" y="179.9">R13</text>
<text x="149.1" y="179.9">R16</text>
<text x="37.9" y="183.5">C10</text>
<text x="127.8" y="185.5">C11</text>
<text x="139.7" y="182.5">3.3K</text>
<text x="149.1" y="182.5">330</text>
<text x="37.1" y="186.3">100uF</text>
<text x="127.8" y="188.1">1000uF</text>
<text x="140" y="190.6">1K</text>
<text x="140" y="188.1">R15</text>
<text x="149.6" y="191.7">LED</text>
<text x="149.6" y="189.1">D11</text>
<text x="98.8" y="197.5">GND</text>
</g>
<g font-size="1.8" fill="#840000">
<text x="79" y="14.4">PWR_ard</text>
<text x="110.9" y="23.3">D/C</text>
<text x="23.2" y="25.1">RE_1</text>
<text x="46.1" y="25.1">SW_1</text>
<text x="83.6" y="28.8">320x240</text>
<text x="83.7" y="26.3">ILI9341</text>
<text x="93.1" y="28.8">LCD</text>
<text x="110.9" y="28.4">MOSI</text>
<text x="110.9" y="25.8">CS</text>
<text x="23.2" y="30.2">RE_2</text>
<text x="83.7" y="31.3">SPI</text>
<text x="83.7" y="33.9">SD Card</text>
<text x="88" y="31.3">Interface</text>
<text x="92.9" y="33.9">Slot</text>
<text x="110.9" y="33.5">SCK</text>
<text x="110.9" y="36">LED</text>
<text x="22.7" y="43.6">RE_3</text>
<text x="45.6" y="43.6">SW_2</text>
<text x="22.7" y="48.7">RE_4</text>
<text x="16.5" y="58.4">PWR_ard</text>
<text x="36.5" y="56.5" transform="rotate(-90 36.5 56.5)">LED</text>
<text x="209.5" y="54.8">Raw_DC</text>
<text x="52.2" y="71.6">RE_1</text>
<text x="52.2" y="76.6">SW_1</text>
<text x="52.2" y="74.1">RE_2</text>
<text x="20.1" y="79.2">Vref</text>
<text x="52.2" y="81.7">RE_3</text>
<text x="52.2" y="79.2">SW_2</text>
<text x="16.3" y="84.3">I_sense</text>
<text x="16.3" y="86.8">V_sense</text>
<text x="52.2" y="84.3">RE_4</text>
<text x="52.2" y="86.8">D/C</text>
<text x="52.2" y="89.3">CS</text>
<text x="171.6" y="86">PWR_op-amp</text>
<text x="274.2" y="85.3">I_sense</text>
<text x="61.2" y="94.7">Vref</text>
<text x="52.5" y="97">MOSI</text>
<text x="52.5" y="102">SCK</text>
<text x="234.9" y="123.6">V_sense</text>
<text x="49.3" y="148.3">Raw_DC</text>
<text x="170.6" y="148.3">PWR_op-amp</text>
<text x="36.8" y="177.5">Raw_DC</text>
<text x="158.1" y="177.5">PWR_ard</text>
</g>
<g font-size="1.8" fill="#a90000">
<text x="88.9" y="16.7" transform="rotate(-90 88.9 16.7)">1</text>
<text x="30.1" y="23.9">A</text>
<text x="42.1" y="23.9">S1</text>
<text x="68.8" y="19.6">10</text>
<text x="68.8" y="22.1">11</text>
<text x="107.5" y="22.1">5</text>
<text x="30" y="26.4">C</text>
<text x="30" y="29">B</text>
<text x="42.1" y="29">S2</text>
<text x="68.8" y="24.6">12</text>
<text x="68.8" y="27.2">13</text>
<text x="68.8" y="29.7">14</text>
<text x="107.5" y="24.6">3</text>
<text x="107.5" y="27.2">6</text>
<text x="107.5" y="29.7">9</text>
<text x="107.5" y="32.3">7</text>
<text x="107.5" y="34.8">8</text>
<text x="107.5" y="37.3">4</text>
<text x="29.5" y="45">C</text>
<text x="29.5" y="47.5">B</text>
<text x="29.6" y="42.4">A</text>
<text x="41.6" y="42.4">S1</text>
<text x="41.6" y="47.5">S2</text>
<text x="88.9" y="44.6" transform="rotate(-90 88.9 44.6)">2</text>
<text x="105" y="53.1">1</text>
<text x="117.7" y="53.1">4</text>
<text x="32.8" y="60.5" transform="rotate(-90 32.8 60.5)">27</text>
<text x="35.3" y="60.5" transform="rotate(-90 35.3 60.5)">17</text>
<text x="40.4" y="60.5" transform="rotate(-90 40.4 60.5)">30</text>
<text x="48.8" y="62.7">1</text>
<text x="48.8" y="65.3">2</text>
<text x="105" y="63.2">2</text>
<text x="117.7" y="63.2">3</text>
<text x="25.4" y="70.4">28</text>
<text x="26" y="67.8">3</text>
<text x="48.8" y="70.4">5</text>
<text x="25.4" y="78">18</text>
<text x="48.8" y="72.9">6</text>
<text x="48.8" y="75.4">7</text>
<text x="48.8" y="78">8</text>
<text x="25.4" y="83.1">19</text>
<text x="48.2" y="83.1">10</text>
<text x="48.8" y="80.5">9</text>
<text x="25.4" y="85.6">20</text>
<text x="25.4" y="88.1">21</text>
<text x="48.2" y="85.6">11</text>
<text x="48.2" y="88.1">12</text>
<text x="25.4" y="90.7">22</text>
<text x="25.4" y="93.2">23</text>
<text x="25.4" y="95.8">24</text>
<text x="48.2" y="90.7">13</text>
<text x="48.2" y="95.8">14</text>
<text x="25.4" y="98.3">25</text>
<text x="25.4" y="100.8">26</text>
<text x="48.2" y="98.3">15</text>
<text x="48.2" y="100.8">16</text>
<text x="276" y="103.4">1</text>
<text x="276" y="105.9">2</text>
<text x="37.8" y="108.1" transform="rotate(-90 37.8 108.1)">4</text>
</g>
<g font-size="1.8" fill="#840084">
<text x="136.2" y="58.3">IN4007</text>
<text x="147.9" y="57.3">Filter</text>
<text x="154.1" y="57.3">capacitor</text>
</g>
<g font-size="1.4" fill="#a90000">
<text x="192.2" y="70.4">B</text>
<text x="196.3" y="67.4" transform="rotate(-90 196.3 67.4)">C</text>
<text x="196.3" y="75" transform="rotate(-90 196.3 75)">E</text>
<text x="203.6" y="76.5">B</text>
<text x="207.8" y="73.5" transform="rotate(-90 207.8 73.5)">C</text>
<text x="99" y="83.3">8</text>
<text x="207.8" y="81.1" transform="rotate(-90 207.8 81.1)">E</text>
<text x="68.5" y="88.4">3</text>
<text x="99" y="88.4">4</text>
<text x="68.5" y="90.9">1</text>
<text x="68.5" y="93.5">6</text>
<text x="99" y="90.9">7</text>
<text x="68.5" y="96">2</text>
<text x="99" y="103.6">5</text>
</g>
<g font-size="1.4" fill="#006464">
<text x="72.6" y="89.4">~{CS}</text>
<text x="91.2" y="89.4">OUT_A</text>
<text x="92.9" y="84.3">VDD</text>
<text x="72.6" y="91.9">DIN</text>
<text x="72.6" y="94.5">REFIN</text>
<text x="91.1" y="91.9">OUT_B</text>
<text x="72.6" y="97">SCLK</text>
<text x="91.8" y="104.6">AGND</text>
</g>
<g font-size="1.1" fill="#840000">
<text x="168.8" y="92.4" transform="rotate(-90 168.8 92.4)">V+</text>
<text x="168.8" y="100" transform="rotate(-90 168.8 100)">V-</text>
</g>
</svg>
